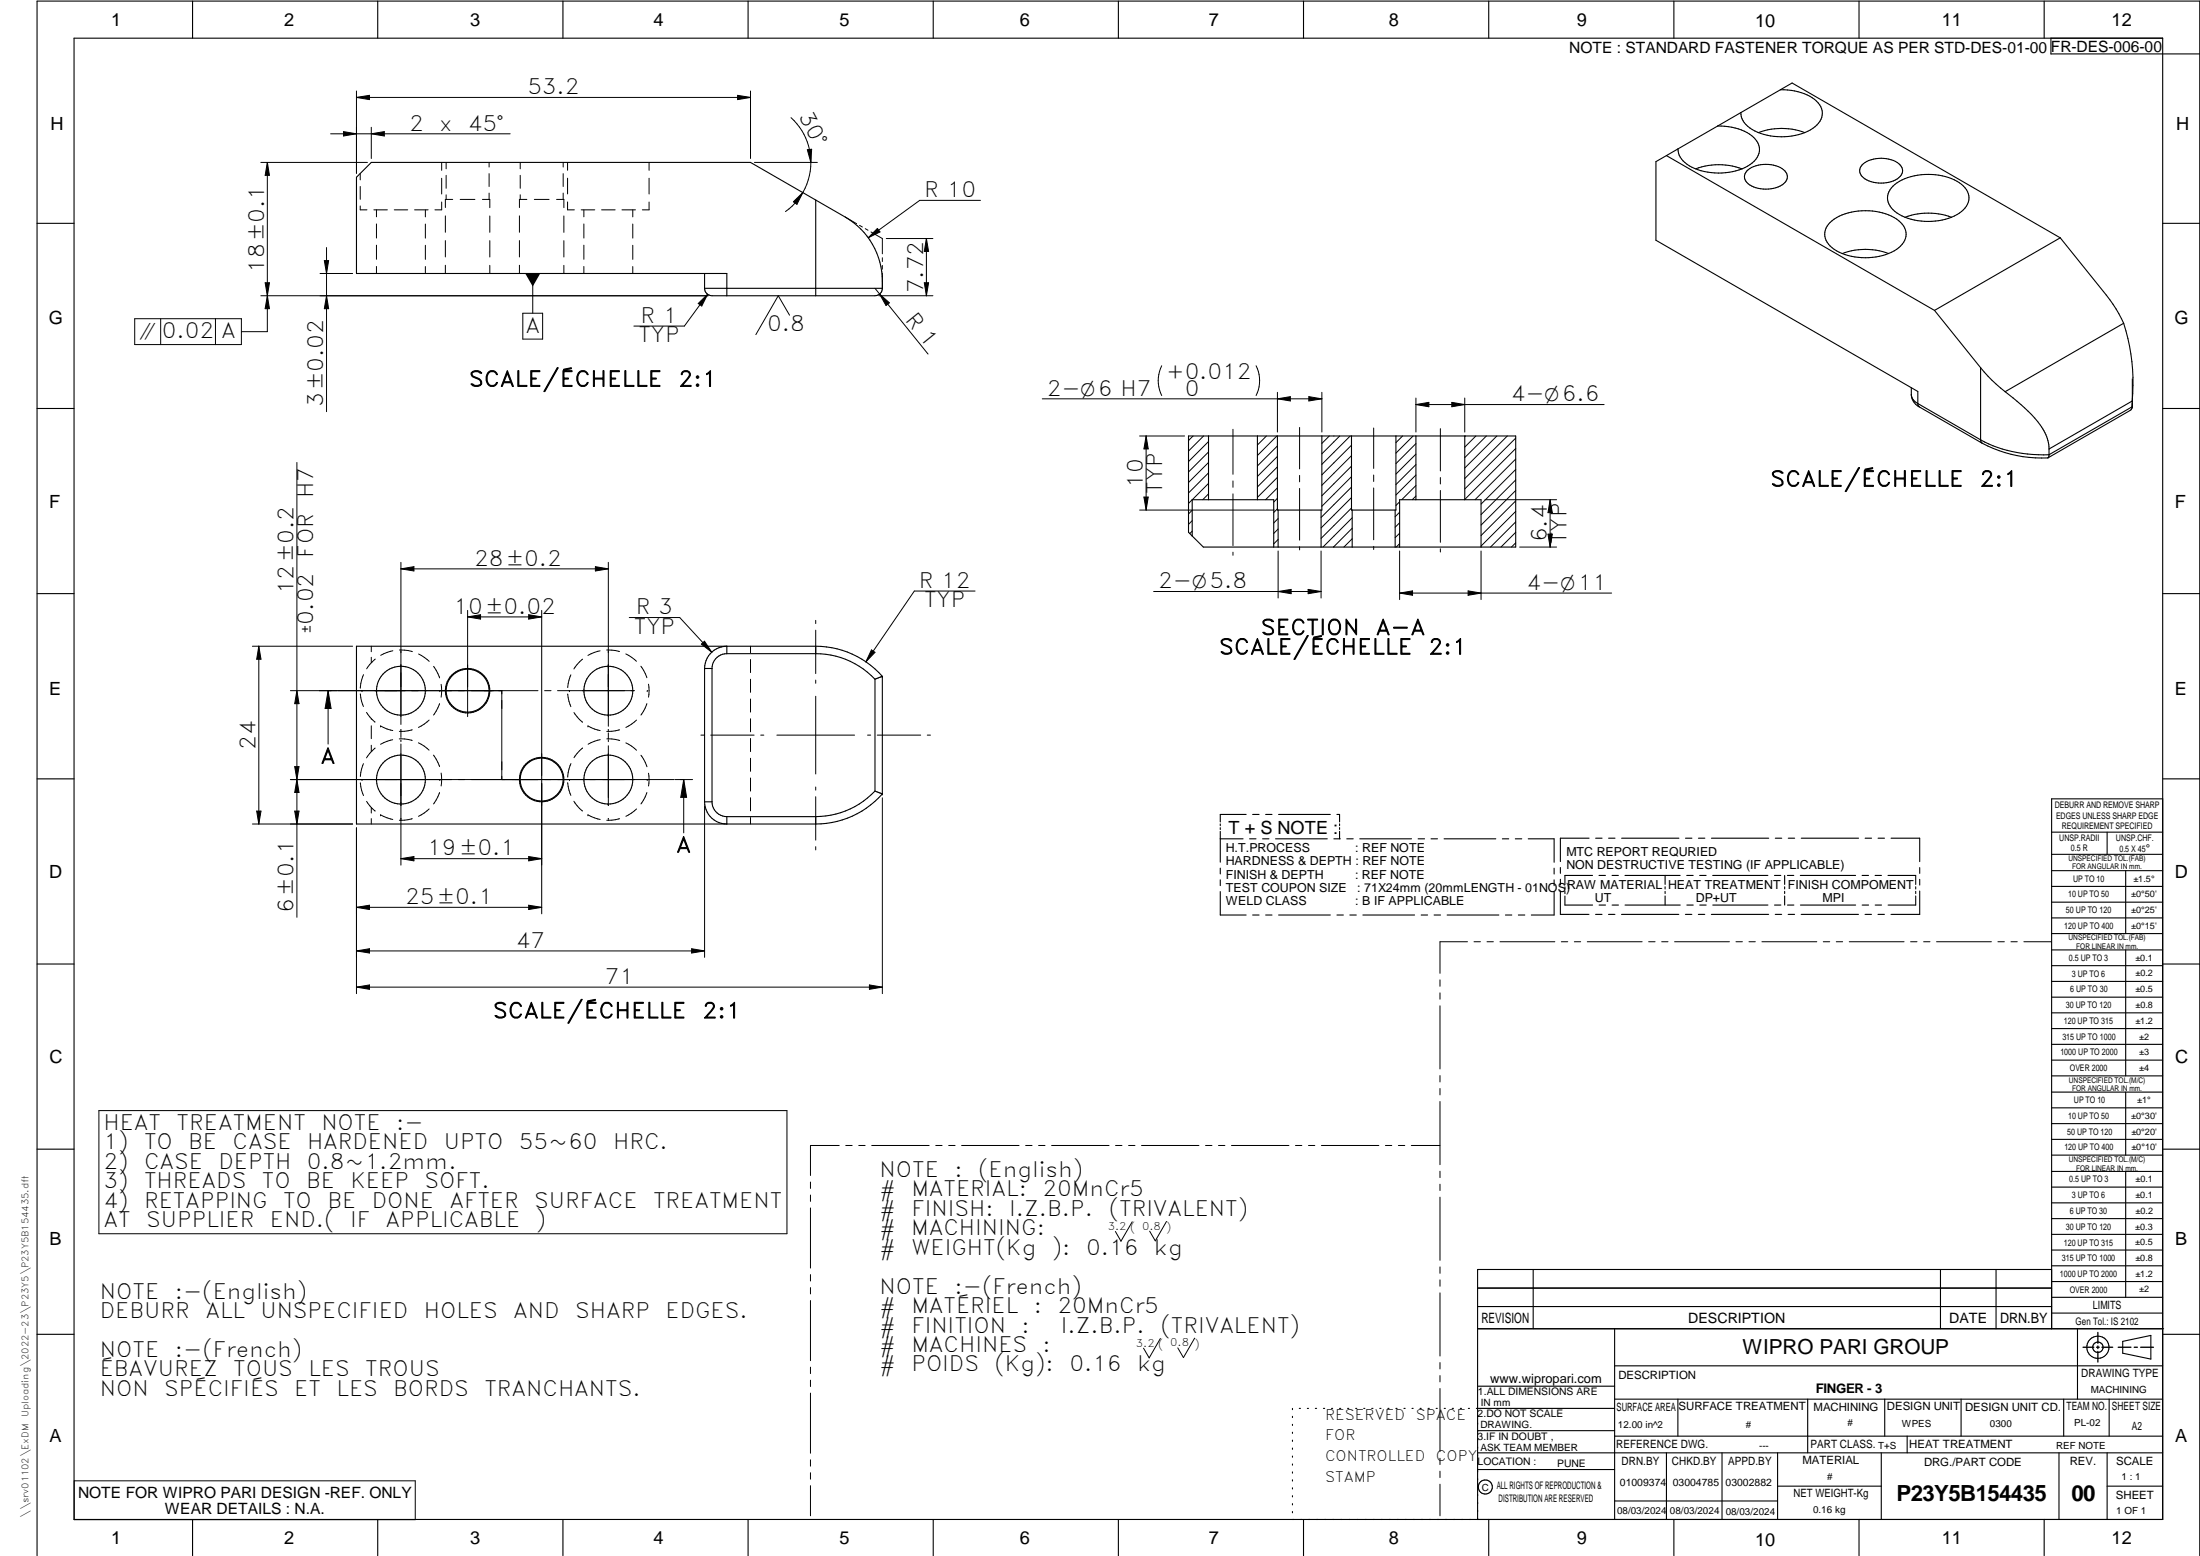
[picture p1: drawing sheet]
<svg xmlns="http://www.w3.org/2000/svg" width="594mm" height="420mm" viewBox="0 0 594 420" stroke-linecap="round" stroke-linejoin="round" font-family="sans-serif">
<g fill="none" stroke="#000" stroke-width=".3">
<path d="M20 10.3h564v400h-564zM52 .3v10M102 .3v10M152 .3v10M202 .3v10M252 .3v10M302 .3v10M352 .3v10M402 .3v10M452 .3v10M502 .3v10M552 .3v10"/>
<path d="M553.8 10.3v4.3h40.3M463.8 34l-10.7 6.2M463.8 34a12.6 12.6 0 0 1 10.6 4.1 4.4 4.4 0 0 1-1.8 6.4l-2.2 1.1M480.8 24.2l-17 9.8M480.8 24.2l3.1-1.8 72.4 41.8M480.8 24.2a13.7 13.7 0 0 1 10.2 3.6 4.2 4.2 0 0 1-.9 6.4 16.2 16.2 0 0 1-18.2-.1l-.9-1-.6-1-.3-1.7M487.4 35.8a17.7 17.7 0 0 0-12.6 0M220.3 54v25.9M450 42l-2.8 1.6v21.3l70.7 40.8v3.3M450 42l72.4 41.8M453.1 40.2a6 6 0 0 0 4.6 5.3 17.8 17.8 0 0 0 12.7 .1M453.1 40.2l-3.1 1.8"/>
<path d="M470.4 45.6a18 18 0 0 0-12.5 0M471.7 46.2a8.3 8.3 0 0 1 10.3 0 2.36 2.36 0 0 1-.8 3.8 8.5 8.5 0 0 1-9.5-.7 2.17 2.17 0 0 1 0-3.1zM502.8 44.5a8.2 8.2 0 0 1 10.3 0 2.34 2.34 0 0 1-.8 3.8 8.5 8.5 0 0 1-9.5-.7 2.17 2.17 0 0 1 0-3.1zM514.4 58.7a18 18 0 0 0 12.6 0M527 58.7a18 18 0 0 0-12.6 0M527 58.7a6.5 6.5 0 0 0 4.7-5.3 5.9 5.9 0 0 0-3.9-4.8 16.8 16.8 0 0 0-16.1 1.2 4.3 4.3 0 0 0 0 7.3l2.7 1.6M10 60.3h10M190.3 77.9h48M190.3 77.9a2.02 2.02 0 0 0 2 2h44a2.02 2.02 0 0 0 2-2M190.3 73.9v4M238.3 77.9a20.3 20.3 0 0 0-10-19.3l-25.6-14.7h-102.4l-4 4v26h100v6M494.2 60.1a15.7 15.7 0 0 1 14.2-2.6 7.7 7.7 0 0 1 6.3 5.2 6 6 0 0 1-4.7 5.7 16.7 16.7 0 0 1-15.3-1.5 4.3 4.3 0 0 1-.5-6.8z"/>
<path d="M510 68.5a17.7 17.7 0 0 0-12.5 0M556.3 64.2l-33.9 19.6M556.3 64.2l13.4 16.7 1.7 2.5 2.1 3.9M584 60.3h10M522.4 83.8l12.4 15.5M534.8 99.3l3.1 3.4 3.6 3.1M534.8 99.3v19.5M573.5 87.3a52.4 52.4 0 0 1 2.3 21l-22.5 12.9M573.5 87.3l-32 18.5M10 110.3h10M320.9 117.7h88.4v30h-84.4l-4-4zM326.3 117.7v17.2"/>
<path d="M339.5 117.7v17.2M344.9 117.7v20h12v-20M364.9 117.7v20h12.1v-20M382.3 117.7v17.2M395.5 117.7v17.2M516.1 106.5l.3 1.2 1.5 1.3M516.1 104.7v1.8M516.1 106.5l.2 1.2 .6 1 1.4 1.2M517.9 109l16.9 9.8M517.9 109l.4 .9M518.3 109.9l17 9.8M534.8 118.8a35.6 35.6 0 0 0 18.5 4"/>
<path d="M534.8 118.8l.1 .5 .4 .4M535.3 119.7a34 34 0 0 0 17.7 3.9M541.5 105.8a41.7 41.7 0 0 1 10.1 10 10.3 10.3 0 0 1 1.7 5.4M575.7 110l-.5 .8-22.1 12.8M575.8 109.8l-22.5 13M575.8 109.8v-.8l-.1 1M575.8 109.8l-.1 .2M575.8 102.3v7.5M584 110.3h10M345.1 137.7v10M356.7 137.7v10M365.1 137.7v10"/>
<path d="M376.7 137.7v10M553.3 122.8l-.3 .8M553.3 121.2v1.6M321.9 144.7v-9.8h22.1v12.8M377.9 147.7v-12.8h22v12.8M10 160.3h10M196.3 176.5v-2a6 6 0 0 0-6 6M196.3 176.5a4 4 0 0 0-4 4M196.3 176.5h24M220.3 174.5h-124v48h124M220.3 174.5v2M220.3 174.5a24.1 24.1 0 0 1 18 8.1v31.8"/>
<path d="M220.3 176.5a21.9 21.9 0 0 1 16 6.9M584 160.3h10M190.3 180.5v36M190.3 180.5h2M192.3 180.5v36M236.3 183.4h.1M236.3 183.4v30.2M238.2 182.6h.1M238.2 182.6l-1.9 .8M10 210.3h10M190.3 216.5a6 6 0 0 0 6 6v-2M190.3 216.5h2"/>
<path d="M192.3 216.5a4 4 0 0 0 4 4M236.3 213.6h.1M236.3 213.6l1.9 .8M236.3 213.6a22.2 22.2 0 0 1-16 6.9M238.2 214.4h.1M238.3 214.4a23.9 23.9 0 0 1-18 8.1M336.5 219.9h-7v2.1M338.3 219.9h1.7M341.8 219.9h1.7M345.3 219.9h13.9M361 219.9h.7v2M584 215.7h-30v143.1"/>
<path d="M584 210.3h10M196.3 220.5h24M220.3 220.5v2M329.5 234.4v1.6M329.5 237.6v1.5M329.5 226.5h6.2M329.5 222.5v.5M329.5 223.5v.5M329.5 224.5v8.3M337.4 226.5h1.8M340.9 226.5h1.8M344.4 226.5h14"/>
<path d="M360.2 226.5h1.7M361.7 222.5v.4M361.7 223.5v.5M361.7 224.5v2M363.7 226.5h1.7M367.2 226.5h14M382.9 226.5h1.8M386.4 226.5h1.8M389.9 226.5h14M405.7 226.5h1.7M409.2 226.5h1.7M412.7 226.5h7v6.3"/>
<path d="M419.7 234.4v1.6M419.7 237.6v1.6M421.4 234.3v1.5M421.4 237.4v1.6M422.6 239.5v.6M429.1 226.3h-7.7v6.3M430 236.4h-7.4v2.4M430.9 226.3h1.7M431.8 236.4h1.7M434.4 226.3h1.7M435.3 236.4h1.7M437.9 226.3h15.5"/>
<path d="M438.8 236.4h14.9M449.6 236.4v2.4M449.6 239.5v.6M455.1 226.3h1.8M455.5 236.4h1.7M458.6 226.3h1.8M459 236.4h1.7M462.1 226.3h15.5M462.5 236.4h14.9M479.2 236.4h1.7M479.4 226.3h1.7M481.9 236.4v2.4"/>
<path d="M481.9 239.5v.6M482.7 236.4h1.7M482.9 226.3h1.7M486.1 236.4h15M486.4 226.3h15.5M502.8 236.4h1.8M503.7 226.3h1.7M506.3 236.4h1.8M507.1 226.3h1.8M509.8 236.4h7.5v2.4M510.7 226.3h7.7v6.4M517.3 239.5v.6"/>
<path d="M518.4 234.3v1.5M518.4 237.4v1.6M554 230.7h30M554 224.7h30M554 235.1h30M554 239.4h30M569 224.7v6M574 235.1v17M329.5 240.7v6.4h7M338.3 247.1h1.7M341.8 247.1h1.7M345.3 247.1h13.9"/>
<path d="M361 247.1h1.7M364.5 247.1h1.7M368 247.1h14M383.8 247.1h1.7M387.3 247.1h1.7M390.8 247.1h13.9M406.5 247.1h1.7M410 247.1h1.7M419.7 240.8v6.3h-6.2M421.4 240.6v6.3h7.7M422.6 242v2.4h7.5M422.6 240.7v.6"/>
<path d="M430.9 246.9h1.7M431.8 244.4h1.8M434.4 246.9h1.7M435.3 244.4h1.7M437.9 246.9h15.4M438.8 244.4h14.9M449.6 240.7v.6M449.6 241.9v2.5M455.1 246.9h1.8M455.5 244.4h1.7M458.6 246.9h1.7M459 244.4h1.7"/>
<path d="M462.1 246.9h15.5M462.5 244.4h14.9M479.2 244.4h1.7M479.4 246.9h1.7M481.9 240.7v.6M481.9 241.9v2.5M482.7 244.4h1.7M482.9 246.9h1.7M486.2 244.4h14.9M486.4 246.9h15.5M502.8 244.4h1.8M503.6 246.9h1.8"/>
<path d="M506.4 244.4h1.7M507.1 246.9h1.8M517.3 240.7v.6M517.3 241.9v2.5h-7.4M518.4 240.6v6.3h-7.8M554 243.6h30M554 247.9h30M554 252.1h30M554 256.5h30M574 256.5v34M10 260.3h10M554 260.8h30"/>
<path d="M554 265h30M554 269.3h30M554 273.5h30M554 277.7h30M584 260.3h10M554 282h30M554 286.3h30M554 290.5h30M554 294.9h30M554 299.1h30M574 294.9v17M10 310.3h10"/>
<path d="M554 303.4h30M554 307.7h30M554 311.9h30M554 316.3h30M574 316.3v34M584 310.3h10M554 320.5h30M554 324.8h30M554 329.1h30M554 333.3h30M554 337.5h30M399 358.8h185.3"/>
<path d="M399 352.8h155M399 347.8h155M414 342.8v16M436 358.8v51.5M524 342.8v16M539 342.8v16M554 342.8h-155v67.5M554 341.8h30M554 346.1h30M554 350.3h30M554 354.6h30M561 358.8v19"/>
<path d="M10 360.3h10M399 374.3h37M436 368.8h148M436 377.8h148M453.1 377.8v10M488.1 377.8v14.5M508.9 377.8v10M529.6 377.8v10M557.3 377.8v10M569.5 377.8v10M573.2 362.2l7.6-1.6v6.4l-7.6-1.6zM584 360.3h10"/>
<path d="M349 380.3v.3M349 382.4v.4M349 384.6v.3M349 386.7v.4M349 388.9v.3M349 391v.4M349 393.2v.3M349 395.3v.3M349 397.4v.4M349 399.6v.3M350.9 380.3h.3M353 380.3h.3"/>
<path d="M355.2 380.3h.3M357.4 380.3h.3M359.6 380.3h.3M361.7 380.3h.3M363.9 380.3h.3M366.1 380.3h.3M368.3 380.3h.3M370.4 380.3h.3M372.6 380.3h.3M374.8 380.3h.3M376.9 380.3h.4M379.1 380.3h.3"/>
<path d="M381.3 380.3h.3M383.4 380.3h.4M385.6 380.3h.4M387.8 380.3h.3M390 380.3h.3M392.1 380.3h.4M394.3 380.3h.4M396.5 380.3h.3M399 396.8h37M399 392.3h185M399 386.3h37M436 387.8h148"/>
<path d="M436 380.3h-37.3M450 392.3v18M465 392.3v18M480 392.3v18M508 392.3v18M515 387.8v4.5M556 392.3v18M569 392.3v18M52 410.3v9.8M102 410.3v9.8M152 410.3v9.8M202 410.3v9.8"/>
<path d="M252 410.3v9.8M302 410.3v9.8M349 401.7v.4M349 403.9v.3M349 406v.4M349 408.2v.3M352 410.3v9.8M402 410.3v9.8M436 405.3h44M452 410.3v9.8M480 401.3h28M502 410.3v9.8"/>
<path d="M552 410.3v9.8M569 401.3h15M10 420.1v-419.8h584v419.8"/>
<circle cx="108.3" cy="186.5" r="6.6"/>
<circle cx="126.3" cy="186.5" r="6"/>
<circle cx="126.3" cy="186.5" r="5.8"/>
<circle cx="164.3" cy="186.5" r="6.6"/>
<circle cx="108.3" cy="210.5" r="6.6"/>
<circle cx="146.3" cy="210.5" r="6"/>
<circle cx="146.3" cy="210.5" r="5.8"/>
<circle cx="164.3" cy="210.5" r="6.6"/>
<circle cx="566.5" cy="363.8" r="1.4"/>
<circle cx="566.5" cy="363.8" r="3"/>
<circle cx="401.1" cy="401.5" r="1.91"/>
</g>
<g fill="none" stroke="#000" stroke-width=".27">
<path d="M89.3 36.1h48.5M92.8 35.5l3.5 .6-3.5 .6zM96.3 24.6v22.2M96.3 26.3h106.4M96.3 26.3l3.5-.6v1.2zM100.3 34.4v8.4M100.3 36.1l3.5-.6v1.2zM199.2 25.7l3.5 .6-3.5 .6zM202.7 24.6v18.2M213.6 31.8a16.3 16.3 0 0 1 5.4 12.1M70.4 43.9h28.8M72.2 43.9v45.7h-7"/>
<path d="M72.2 43.9l.6 3.4h-1.2zM97.3 55.6v1.1h1.8M97.3 46.9v1.7M97.3 50.4v3.4M101 56.7h3.6M101.7 56.7v1.8M106.5 56.7h3.6M111.9 56.7h3.7M114.9 56.7v1.9M119.3 54.5v2.2h-1.9M119.3 43.9v2.1M119.3 48.1v4.3"/>
<path d="M120.3 58.3v4.4M120.5 43.9v1.7M120.5 47.3v3.5M120.5 52.6v1.2M122.3 53.8h-2v2.2M124.3 53.8h3.9M130.3 53.8h2v2.3M132.1 43.9v1.2M132.1 46.9v3.5M132.1 52.1v1.7M132.3 58.3v4.4M140.3 58.3v4.4"/>
<path d="M140.5 43.9v1.7M140.5 47.3v3.5M140.5 52.6v1.2M142.3 53.8h-2v2.2M144.3 53.8h4M150.3 53.8h2v2.3M152.1 43.9v1.2M152.1 46.9v3.5M152.1 52.1v1.7M152.3 58.3v4.4M153.3 54.5v2.2h1.8M153.3 43.9v2.1"/>
<path d="M153.3 48.1v4.3M156.9 56.7h3.7M157.7 56.7v1.8M162.4 56.7h3.7M168 56.7h3.6M170.9 56.7v1.9M175.3 54.5v2.2h-1.8M175.3 43.9v2.1M175.3 48.1v4.3M203.7 43.9h17M214.2 54.5l2.6-2.5-1.6 3.2zM218 40.4l1.2-.1-.2 3.6z"/>
<path d="M219 43.9a16.2 16.2 0 0 1-6.9 13.2M228.3 58.6l3 1.8M264.8 54.1h-16.4l-13.9 10.1M70.4 79.9h120.8M71.6 76.3h1.2l-.6 3.6zM72.2 79.9l.6 3.5h-1.2zM86.4 73.9h8.8M87.6 70.4h1.1l-.5 3.5zM88.2 66.8v44.4M88.2 79.9l.5 3.5h-1.1zM101.7 60.5v3.8M101.7 66.2v3.8"/>
<path d="M101.7 71.9v2M114.9 60.5v3.8M114.9 66.2v3.8M114.9 72v1.9M120.3 65v4.4M120.3 71.6v2.3M132.3 65v4.4M132.3 71.6v2.3M140.3 65v4.4M140.3 71.6v2.3M143.9 73.9v10.7M152.3 65v4.4"/>
<path d="M152.3 71.6v2.3M157.7 60.5v3.8M157.7 66.2v3.8M157.7 71.9v2M170.9 60.5v3.8M170.9 66.2v3.8M170.9 72v1.9M191.1 79.5l-6.3 8.6h-13.6M232.1 60.9l.8 .4M233.7 61.7l.7 .5M235.2 62.6l3.1 1.8v4.1M236.3 77.9l14.3 17.7"/>
<path d="M236.9 61.7l.7 .9-3.1 1.6zM237.3 79.9h14.6M237.5 79.4l2.7 2.4-.9 .7zM238.3 69.6v1M238.3 71.7v1M238.3 73.7v4.2M239.3 64.4h12.6M249.6 76.3h1.2l-.6 3.6zM250.2 64.4v15.5M250.2 64.4l.6 3.5h-1.2zM36.4 86.1h28.8v6.9h-28.8zM43.4 86.1v6.9"/>
<path d="M58.2 86.1v6.9M141.2 84.6h5.3v7h-5.3zM188.5 82l2.6-2.5-1.6 3.1zM213.2 85.1l-3-5.2-6.1 10.5M313.7 98.8a9 9 0 0 0 0 8M339.2 98.8a9 9 0 0 1 0 8M281.4 107.7h75.5M307.7 117.7h12.2M309.5 117.7l.6 3.5h-1.2zM309.5 117.7v20M322.2 117.7l-1.3 1.3M325 117.7l-4.1 4.1"/>
<path d="M326.3 119.2l-5.4 5.4M332.9 115.9v12.2M342 117.7l-2.5 2.5M344.8 117.7l-5.3 5.3M344.9 105.9v10.8M344.9 107.7l3.5-.6v1.2zM350.9 115.4v11.2M353.4 107.1l3.5 .6-3.5 .6zM356.9 105.9v10.8M359 117.7l-2.1 2M361.8 117.7l-4.9 4.9M364.6 117.7l-7.7 7.7"/>
<path d="M370.9 115.6v10.9M378.7 117.7l-1.7 1.8M381.6 117.7l-4.6 4.7M382.3 107.5v9.2M382.3 109.2l3.5-.6v1.2zM382.3 109.2h50.9M382.3 119.8l-5.3 5.4M389 115.7v11.5M392 108.6l3.5 .6-3.5 .6zM395.5 107.5v9.2M395.7 117.7l-.2 .2M398.5 117.7l-3 3"/>
<path d="M401.4 117.7l-5.9 5.9M404.2 117.7l-8.7 8.7M407 117.7l-11.5 11.5M409.3 118.3l-13.8 13.7M80.2 124.9v122.8M307.7 137.7h36.4M308.9 134.2h1.2l-.6 3.5zM321.9 137.8l-1 1M326.3 133.4l-1.5 1.5M326.3 122l-5.4 5.4M326.3 124.9l-5.4 5.4M326.3 127.7l-5.4 5.4"/>
<path d="M326.3 130.5l-5.4 5.4M332.9 129.9v1.7M332.9 133.4v13.9M344.9 120.4l-5.4 5.4M344.9 123.3l-5.4 5.4M344.9 126.1l-5.4 5.4M344.9 128.9l-5.4 5.4M344.9 134.6l-.9 1M344.9 137.4l-.9 1M344.9 131.7l-3.1 3.2M350.9 128.4v1.7M350.9 131.9v14"/>
<path d="M364.9 123l-8 8M364.9 120.2l-8 8M364.9 125.9l-8 8M364.9 128.7l-8 8M364.9 131.5l-8.2 8.2M364.9 134.4l-8.2 8.2M364.9 137.2l-8.2 8.2M365.1 139.8l-7.9 7.9M370.9 128.3v1.7M370.9 131.8v14M377.9 138.3l-1.2 1.2M377.9 135.5l-.9 1"/>
<path d="M382.3 131.1l-3.8 3.8M382.3 122.6l-5.3 5.4M382.3 125.5l-5.3 5.4M382.3 128.3l-5.3 5.4M382.3 133.9l-.9 1M389 128.9v1.8M389 132.4v14M401 134.9h19.3M409.3 126.8l-9.4 9.3M409.3 129.6l-9.4 9.4M409.3 132.4l-9.4 9.4M409.3 135.3l-9.4 9.3"/>
<path d="M409.3 138.1l-9.4 9.3M409.3 124l-11 10.9M409.3 121.1l-13.8 13.8M418.6 134.9v12.8M418.6 134.9l.6 3.5h-1.2zM108.3 151.8v43.8M108.3 153.6l3.5-.6v1.2zM108.3 153.6h56M160.8 153l3.5 .6-3.5 .6zM164.3 151.8v44.3M263.3 159.6h-16.4l-13.1 19.1M311.5 159.7h45.2"/>
<path d="M321.9 140.6l-1 1M321.9 143.4l-.6 .7M332.9 149.1v.8M345.1 148.8v12.7M345.1 159.7l3.6-.5v1.1zM345.1 140l-1.1 1.2M345.1 142.9l-1.1 1.1M345.1 145.7l-1.1 1.2M350.9 147.6v.9M353.2 159.2l3.5 .5-3.5 .6zM356.7 148.8v12.7M365.1 142.6l-5 5.1"/>
<path d="M365.1 145.5l-2.2 2.2M370.9 147.5v.9M377.9 148.8v13.1M377.9 141.2l-1.2 1.2M377.9 144l-1.2 1.2M377.9 146.8l-.9 .9M389 148.2v.9M396.4 159.6l3.5 .5-3.5 .6zM399.9 148.8v13.1M409.3 143.7l-4 4M409.3 146.6l-1.1 1.1M409.3 140.9l-6.8 6.8"/>
<path d="M410.4 147.7h9.9M418 144.2h1.2l-.6 3.5zM68.1 174.5h27.1M69.9 174.5v48M69.9 174.5l.6 3.5h-1.2zM100.3 174.5v1.5M100.3 177.5v1.5M101.3 178l-1.5 1.4-.8 1.2M106.1 175.7l-3.3 1.3M107.9 175.5l2.3 .2 1.2 .3M108.3 176h.1M113 176.6l2.9 2"/>
<path d="M117.1 179.9l1.6 3.1M126.3 164.8v28.7M126.3 166.6h20M126.3 166.6l3.5-.6v1.2zM142.8 166l3.5 .6-3.5 .6zM146.3 164.8v82M157.3 178l-1.5 1.4-.8 1.2M162 175.7l-1.5 .5-1.7 .8M163.8 175.5l2.4 .2 1.1 .2M164.3 176h.1M169 176.6l1.6 .9 1.3 1.1M169.9 166.8h13.7l8.6 9.3"/>
<path d="M173.1 179.9l.7 1.1 .9 2M189.4 173.9l.8-.8 2 3zM202.7 174.5v1.8M202.7 178.1v3.5M220.3 167.5v.9M220.3 170.2v11.7M235.3 175.5l1 .6-2.5 2.6zM377.9 160.1h57.3M377.9 160.1l3.5-.5v1.1zM78.4 186.5h66.9M80.2 186.5l.5 3.5h-1.1zM88.6 186.5l.8 4.8h-1.6z"/>
<path d="M88.6 186.5v14.4M97.3 187.4l.3 2 .5 1.4M97.3 185.6h.1M97.8 186.5h.1M98.2 182.2l-.6 1.5-.3 1.8M99 192.4l.8 1.2 1.5 1.4M100.3 194.1v.1M100.3 196v3.5M102.8 196l1.7 .9 1.6 .4M102.8 196h.1M106 199.7l-1.5 .5-1.7 .8M107.8 199.5h1.4l2.1 .4"/>
<path d="M108.3 197h.1M108.3 197.1h.1M108.3 197.4v1.7M108.3 199.9h.1M111.3 197.1l-2.1 .4h-1.4M115.9 194.4l-1.3 1.1-1.6 .9M118.7 190l-1.6 3.1M118.8 186.5h.1M119.1 184.8l.2 1.7-.2 1.8M135.5 186.5v24M147.1 186.5h1.7M150.6 186.5h20.7"/>
<path d="M153.3 187.4l.3 2 .6 1.4M153.8 186.5h.1M154.2 182.2l-.6 1.5-.3 1.9M155 192.4l2.3 2.6M158.8 196l1.7 .9 1.6 .4M158.8 196h.1M162.1 199.7l-1.6 .5-1.7 .8M163.9 199.5h1.3l2.1 .5M164.3 197h.1M164.3 197.1h.1M164.3 197.9v1.7M164.3 199.9h.1"/>
<path d="M167.3 197.1l-2.1 .4h-1.4M171.9 194.4l-1.3 1.1-1.6 .9M174.7 190l-.5 1.2-1.1 1.9M174.8 186.5h.1M175.1 184.7l.2 1.8-.2 1.8M189.3 198.5h.8M191.9 198.5h11.7M202.7 183.4v3.5M202.7 188.7v3.6M202.7 194.1v3.5M202.7 199.4v3.5M205.4 198.5h.9"/>
<path d="M209.8 198.5h21M220.3 183.6v.9M220.3 188v21M234.3 198.5h.8M236.9 198.5h11.7M250.4 198.5h.9M69.3 219h1.2l-.6 3.5zM78.4 210.5h103.6M79.6 219h1.1l-.5 3.5zM79.6 207h1.1l-.5 3.5zM80.2 210.5l.5 3.5h-1.1zM97.3 211.4l.3 2 .6 1.4"/>
<path d="M97.8 210.5h.1M98.1 206.2l-.5 1.5-.3 1.9M99 216.4l.8 1.2 1.5 1.4M100.3 201.2v1.7M100.3 218.1v1.4M101.3 202l-1.5 1.4-.8 1.2M108.3 200h.1M108.3 200.9v32.7M113 200.6l1.6 .9 1.3 1.1M115.9 218.4l-1.3 1.1-1.6 .9M117 203.9l.8 1.1 .9 2M118.7 214l-1.6 3.1"/>
<path d="M118.8 210.5h.1M119.1 208.7l.2 1.8-.2 1.7M153.3 209.6h.1M153.3 211.4l.3 2 .6 1.4M153.8 210.5h.1M154.2 206.2l-.6 1.5-.3 1.9M155 216.4l.8 1.2 1.5 1.4M157.3 202l-1.5 1.4-.8 1.2M164.3 200h.1M164.3 201.4v16.1M169 200.6l1.6 .9 1.3 1.1M171.9 218.4l-1.3 1.1-1.6 .9"/>
<path d="M173.1 203.9l1.1 1.9 .5 1.3M174.7 214l-.5 1.2-1.1 1.9M174.8 210.5h.1M175.1 208.8l.2 1.7-.2 1.7M184.6 210.5l.8 4.8h-1.6zM184.6 210.5v14.4M187 210.5h-4.8M190.3 217.6v40.9M202.7 204.7v3.6M202.7 210.1v3.5M202.7 215.4v3.5M220.3 212.5v.9"/>
<path d="M220.3 215.1v11.8M238.3 215.4v52.9M68.1 222.5h27.1M96.3 223.6v44.7M100.3 221v1.5M102.8 220l3.3 1.3M102.8 220h.1M108.3 221h.1M108.3 231.9h38M108.3 231.9l3.5-.6v1.2zM111.3 221.1l-2.1 .4h-1.4M142.8 231.3l3.5 .6-3.5 .6z"/>
<path d="M158.8 220l1.7 .8 1.6 .5M158.8 220h.1M164.3 221h.1M164.3 221.1h.1M167.3 221.1l-2.1 .4h-1.4M202.7 220.7v1.8M220.3 228.6v.9M96.3 245h50M96.3 256.8h94M96.3 245l3.5-.6v1.2zM96.3 256.8l3.5-.6v1.1zM142.8 244.4l3.5 .6-3.5 .6z"/>
<path d="M186.8 256.2l3.5 .6-3.5 .5zM396.3 254.3h-7.5v8.5M398 254.3h1.8M401.5 254.3h1.8M405 254.3h14.9M421.6 254.3h1.7M425.1 254.3h1.7M428.6 254.3h14.8M445.2 254.3h1.7M448.7 254.3h1.7M452.2 254.3h14.8M468.8 254.3h1.7"/>
<path d="M472.3 254.3h1.7M475.8 254.3h14.8M492.4 254.3h1.7M495.9 254.3h1.7M499.4 254.3h14.8M515.9 254.3h1.8M519.4 254.3h1.8M522.9 254.3h14.9M539.5 254.3h1.7M543 254.3h1.7M546.5 254.3h7.4M96.3 266.6h142"/>
<path d="M96.3 266.6l3.5-.6v1.1zM234.8 266l3.5 .6-3.5 .5zM388.8 264.6v1.7M388.8 268.1v1.7M388.8 271.6v17M26.7 299.9h185.8v33.2h-185.8zM388.8 290.4v1.8M388.8 293.9v1.8M388.8 297.4v17.1M218.9 319.2v1.7M226.6 309.3h-7.7v8.1M228.4 309.3h1.7"/>
<path d="M231.9 309.3h1.7M235.4 309.3h15.5M252.7 309.3h1.7M256.2 309.3h1.7M259.7 309.3h15.5M277 309.3h1.7M280.5 309.3h1.7M284 309.3h15.5M301.2 309.3h1.8M304.8 309.3h1.7M308.2 309.3h15.6M325.5 309.3h1.8"/>
<path d="M329 309.3h1.8M332.5 309.3h15.6M349.8 309.3h1.8M353.3 309.3h1.7M356.8 309.3h15.5M374.1 309.3h1.7M377.6 309.3h1.7M381.1 309.3h7.7M388.8 316.3v1.7M388.8 319.8v1.7M218.9 322.7v1.7M218.9 326.2v16.2"/>
<path d="M305.7 329.9l-3 5.3-1.5-2.7M315 329.8l-3 5.3-1.6-2.7M388.8 323.3v17M218.9 344.2v1.7M218.9 347.7v1.7M218.9 351.2v16.2M388.8 342.1v1.7M388.8 345.6v1.7M388.8 349.1v17.1M218.9 369.2v1.7M218.9 372.7v1.7M218.9 376.2v16.2"/>
<path d="M313.3 361.4l-3 5.3-1.5-2.7M322.6 361.3l-3 5.3-1.6-2.6M388.8 367.9v1.8M388.8 371.4v1.7M388.8 374.9v17.1M20 399.9h92.1v10.5h-92.1zM218.9 394.2v1.7M218.9 397.7v1.7M388.8 393.8v1.7M388.8 397.3v1.7M218.9 401.2v8.1M388.8 400.8v8.5"/>
</g>
<path d="M566.5 359.8v2.9M562.5 363.8h2.9M566.1 363.8h.8M566.5 363.5v.7M566.5 364.9v2.9M567.6 363.8h2.9M572 363.8h3.4M576.3 363.8h.9M578.1 363.8h3.4" fill="none" stroke="#000" stroke-width=".36"/>
<g fill="#000">
<path d="M92.8 35.5l3.5 .6-3.5 .6zM96.3 26.3l3.5-.6v1.2zM100.3 36.1l3.5-.6v1.2zM199.2 25.7l3.5 .6-3.5 .6zM72.2 43.9l.6 3.4h-1.2zM214.2 54.5l2.6-2.5-1.6 3.2zM218 40.4l1.2-.1-.2 3.6zM71.6 76.3h1.2l-.6 3.6zM87.6 70.4h1.1l-.5 3.5zM141.8 73.9h4.1l-2 3.5zM236.9 61.7l.7 .9-3.1 1.6zM249.6 76.3h1.2l-.6 3.6z"/>
<path d="M250.2 64.4l.6 3.5h-1.2zM72.2 79.9l.6 3.5h-1.2zM88.2 79.9l.5 3.5h-1.1zM188.5 82l2.6-2.5-1.6 3.1zM237.5 79.4l2.7 2.4-.9 .7zM344.9 107.7l3.5-.6v1.2zM353.4 107.1l3.5 .6-3.5 .6zM382.3 109.2l3.5-.6v1.2zM392 108.6l3.5 .6-3.5 .6zM309.5 117.7l.6 3.5h-1.2zM308.9 134.2h1.2l-.6 3.5zM418.6 134.9l.6 3.5h-1.2z"/>
<path d="M108.3 153.6l3.5-.6v1.2zM160.8 153l3.5 .6-3.5 .6zM418 144.2h1.2l-.6 3.5zM69.9 174.5l.6 3.5h-1.2zM126.3 166.6l3.5-.6v1.2zM142.8 166l3.5 .6-3.5 .6zM189.4 173.9l.8-.8 2 3zM235.3 175.5l1 .6-2.5 2.6zM345.1 159.7l3.6-.5v1.1zM353.2 159.2l3.5 .5-3.5 .6zM377.9 160.1l3.5-.5v1.1zM396.4 159.6l3.5 .5-3.5 .6z"/>
<path d="M80.2 186.5l.5 3.5h-1.1zM88.6 186.5l.8 4.8h-1.6zM69.3 219h1.2l-.6 3.5zM80.2 210.5l.5 3.5h-1.1zM79.6 219h1.1l-.5 3.5zM79.6 207h1.1l-.5 3.5zM184.6 210.5l.8 4.8h-1.6zM108.3 231.9l3.5-.6v1.2zM142.8 231.3l3.5 .6-3.5 .6zM96.3 245l3.5-.6v1.2zM96.3 256.8l3.5-.6v1.1zM142.8 244.4l3.5 .6-3.5 .6z"/>
<path d="M186.8 256.2l3.5 .6-3.5 .5zM96.3 266.6l3.5-.6v1.1zM234.8 266l3.5 .6-3.5 .5z"/>
</g>
<g font-size="6">
<text x="512.1" y="405.2">P23Y5B154435</text>
<text x="559.4" y="405.2">00</text>
</g>
<g font-size="5.7">
<text x="142.4" y="25.4">53.2</text>
<text x="110.5" y="35.3">2</text>
<text x="118.6" y="35.3">x</text>
<text x="126.4" y="35.3">45°</text>
<text x="215.5" y="31.4" transform="rotate(62 215.5 31.4)">30°</text>
<text x="249.6" y="53.2">R 10</text>
<text x="71.3" y="73.7" transform="rotate(-90 71.3 73.7)">18±0.1</text>
<text x="249.3" y="79.2" transform="rotate(-90 249.3 79.2)">7.72</text>
<text x="141.9" y="89.8">A</text>
<text x="173" y="87.2">R 1</text>
<text x="207.1" y="89.5">0.8</text>
<text x="244.2" y="86.3" transform="rotate(51 244.2 86.3)">R 1</text>
<text x="43.7" y="91.3">0.02 A</text>
<text x="172.4" y="92.4">TYP</text>
<text x="126.6" y="104.4">SCALE/ÉCHELLE</text>
<text x="183.2" y="104.4">2:1</text>
<text x="282.7" y="106.8">2-O6 H7</text>
<text x="314.9" y="102.3">+0.012</text>
<text x="319.9" y="106.8">0</text>
<text x="87.3" y="109.9" transform="rotate(-90 87.3 109.9)">3±0.02</text>
<text x="407.9" y="108.4">4-O6.6</text>
<text x="308.6" y="131.7" transform="rotate(-90 308.6 131.7)">10</text>
<text x="478" y="131.3">SCALE/ÉCHELLE</text>
<text x="534.6" y="131.3">2:1</text>
<text x="84.5" y="134.5" transform="rotate(-90 84.5 134.5)">H7</text>
<text x="313.9" y="133.3" transform="rotate(-90 313.9 133.3)">TYP</text>
<text x="417.7" y="146.4" transform="rotate(-90 417.7 146.4)">6.4</text>
<text x="423" y="146.9" transform="rotate(-90 423 146.9)">TYP</text>
<text x="84.5" y="150.6" transform="rotate(-90 84.5 150.6)">FOR</text>
<text x="128" y="152.7">28±0.2</text>
<text x="79.3" y="160.4" transform="rotate(-90 79.3 160.4)">12±0.2</text>
<text x="248.1" y="158.7">R 12</text>
<text x="312.8" y="158.9">2-O5.8</text>
<text x="412.2" y="159.3">4-O11</text>
<text x="122.4" y="165.7">10±0.02</text>
<text x="171.7" y="165.9">R 3</text>
<text x="249.5" y="164">TYP</text>
<text x="171.1" y="171.1">TYP</text>
<text x="340.5" y="171.4">SECTION</text>
<text x="371.5" y="171.4">A-A</text>
<text x="329.2" y="176.7">SCALE/ÉCHELLE</text>
<text x="385.7" y="176.7">2:1</text>
<text x="69" y="202.5" transform="rotate(-90 69 202.5)">24</text>
<text x="86.6" y="206.2">A</text>
<text x="115.4" y="231">19±0.1</text>
<text x="182.6" y="230.1">A</text>
<text x="109.4" y="244.1">25±0.1</text>
<text x="79.3" y="246.5" transform="rotate(-90 79.3 246.5)">6±0.1</text>
<text x="139.3" y="255.9">47</text>
<text x="163.3" y="265.7">71</text>
<text x="133.1" y="274.9">SCALE/ÉCHELLE</text>
<text x="189.7" y="274.9">2:1</text>
<text x="27.9" y="305.1">HEAT</text>
<text x="47.7" y="305.1">TREATMENT</text>
<text x="86.8" y="305.1">NOTE</text>
<text x="106.9" y="305.1">:-</text>
<text x="27.9" y="310.4">1)</text>
<text x="38.9" y="310.4">TO</text>
<text x="50.8" y="310.4">BE</text>
<text x="62.8" y="310.4">CASE</text>
<text x="82.9" y="310.4">HARDENED</text>
<text x="119.8" y="310.4">UPTO</text>
<text x="140.1" y="310.4">55~60</text>
<text x="165.6" y="310.4">HRC.</text>
<text x="27.9" y="315.6">2)</text>
<text x="38.9" y="315.6">CASE</text>
<text x="59" y="315.6">DEPTH</text>
<text x="82.9" y="315.6">0.8~1.2mm.</text>
<text x="237.5" y="317.8">NOTE</text>
<text x="257.7" y="317.8">:</text>
<text x="264.2" y="317.8">(English)</text>
<text x="27.9" y="320.9">3)</text>
<text x="38.9" y="320.9">THREADS</text>
<text x="70.7" y="320.9">TO</text>
<text x="82.7" y="320.9">BE</text>
<text x="94.6" y="320.9">KEEP</text>
<text x="114.6" y="320.9">SOFT.</text>
<text x="237.5" y="323.1">#</text>
<text x="246.1" y="323.1">MATERIAL:</text>
<text x="281.5" y="323.1">20MnCr5</text>
<text x="27.9" y="326.1">4)</text>
<text x="38.9" y="326.1">RETAPPING</text>
<text x="76.5" y="326.1">TO</text>
<text x="88.4" y="326.1">BE</text>
<text x="100.4" y="326.1">DONE</text>
<text x="121.4" y="326.1">AFTER</text>
<text x="144.3" y="326.1">SURFACE</text>
<text x="176.4" y="326.1">TREATMENT</text>
<text x="237.5" y="328.3">#</text>
<text x="246.1" y="328.3">FINISH:</text>
<text x="272.5" y="328.3">I.Z.B.P.</text>
<text x="299.4" y="328.3">(TRIVALENT)</text>
<text x="27.9" y="331.4">AT</text>
<text x="39.4" y="331.4">SUPPLIER</text>
<text x="72.9" y="331.4">END.(</text>
<text x="94.6" y="331.4">IF</text>
<text x="104.1" y="331.4">APPLICABLE</text>
<text x="144.7" y="331.4">)</text>
<text x="237.5" y="333.6">#</text>
<text x="246.1" y="333.6">MACHINING:</text>
<text x="237.5" y="338.8">#</text>
<text x="246.1" y="338.8">WEIGHT(Kg</text>
<text x="284" y="338.8">):</text>
<text x="293.3" y="338.8">0.16</text>
<text x="311.6" y="338.8">kg</text>
<text x="27" y="350.7">NOTE</text>
<text x="47.2" y="350.7">:-(English)</text>
<text x="237.5" y="349.3">NOTE</text>
<text x="257.7" y="349.3">:-(French)</text>
<text x="27" y="355.9">DEBURR</text>
<text x="55.4" y="355.9">ALL</text>
<text x="70.3" y="355.9">UNSPECIFIED</text>
<text x="114.5" y="355.9">HOLES</text>
<text x="138.6" y="355.9">AND</text>
<text x="155.3" y="355.9">SHARP</text>
<text x="179.7" y="355.9">EDGES.</text>
<text x="237.5" y="354.6">#</text>
<text x="237.5" y="359.8">#</text>
<text x="246.1" y="354.6">MATÉRIEL</text>
<text x="246.1" y="359.8">FINITION</text>
<text x="275.9" y="359.8">:</text>
<text x="279.2" y="354.6">:</text>
<text x="285.6" y="354.6">20MnCr5</text>
<text x="286.5" y="359.8">I.Z.B.P.</text>
<text x="313.4" y="359.8">(TRIVALENT)</text>
<text x="237.5" y="365.1">#</text>
<text x="246.1" y="365.1">MACHINES</text>
<text x="281.6" y="365.1">:</text>
<text x="27" y="366.4">NOTE</text>
<text x="27" y="371.7">ÉBAVUREZ</text>
<text x="47.2" y="366.4">:-(French)</text>
<text x="63" y="371.7">TOUS</text>
<text x="83.3" y="371.7">LES</text>
<text x="98.6" y="371.7">TROUS</text>
<text x="237.5" y="370.3">#</text>
<text x="246.1" y="370.3">POIDS</text>
<text x="268.6" y="370.3">(Kg):</text>
<text x="288.8" y="370.3">0.16</text>
<text x="307.1" y="370.3">kg</text>
<text x="27" y="376.9">NON</text>
<text x="44.3" y="376.9">SPÉCIFIÉS</text>
<text x="79.4" y="376.9">ET</text>
<text x="90.8" y="376.9">LES</text>
<text x="106.2" y="376.9">BORDS</text>
<text x="130.8" y="376.9">TRANCHANTS.</text>
</g>
<text font-size="5.6" x="470.5" y="365.5">WIPRO PARI GROUP</text>
<g font-size="5.4">
<text x="37.6" y="91.3">i</text>
<text x="84.5" y="171" transform="rotate(-90 84.5 171)">u0.02</text>
</g>
<g font-size="4.9">
<text x="30" y="7">1</text>
<text x="76.7" y="7">2</text>
<text x="127" y="7">3</text>
<text x="176.5" y="7">4</text>
<text x="226.7" y="7">5</text>
<text x="275.4" y="7">6</text>
<text x="326.4" y="7">7</text>
<text x="375" y="7">8</text>
<text x="425.8" y="7">9</text>
<text x="473.9" y="7.4">10</text>
<text x="524.3" y="7">11</text>
<text x="570.2" y="7">12</text>
<text x="13.6" y="35.2">H</text>
<text x="587.6" y="35.2">H</text>
<text x="13.2" y="87.5">G</text>
<text x="587.2" y="87.5">G</text>
<text x="13.3" y="137.1">F</text>
<text x="587.3" y="137.1">F</text>
<text x="13.3" y="187.6">E</text>
<text x="587.3" y="187.6">E</text>
<text x="331.8" y="225.1">T + S NOTE :</text>
<text x="13.3" y="237">D</text>
<text x="587.3" y="237">D</text>
<text x="13.4" y="287.1">C</text>
<text x="587.4" y="287.1">C</text>
<text x="13.4" y="336.3">B</text>
<text x="587.4" y="336.3">B</text>
<text x="13.4" y="389.3">A</text>
<text x="587.4" y="389.3">A</text>
<text x="30" y="417">1</text>
<text x="76.7" y="417">2</text>
<text x="127" y="417">3</text>
<text x="176.5" y="417">4</text>
<text x="226.7" y="417">5</text>
<text x="275.4" y="417">6</text>
<text x="326.4" y="417">7</text>
<text x="375" y="417">8</text>
<text x="425.8" y="417">9</text>
<text x="473.9" y="417.4">10</text>
<text x="524.3" y="417">11</text>
<text x="570.2" y="417">12</text>
</g>
<g font-size="4.2">
<text x="423.7" y="14.3">NOTE : STANDARD FASTENER TORQUE AS PER STD-DES-01-00</text>
<text x="553.8" y="14">FR-DES-006-00</text>
<text x="21.1" y="404.4">NOTE FOR WIPRO PARI DESIGN -REF. ONLY</text>
<text x="44.5" y="408.9">WEAR DETAILS : N.A.</text>
</g>
<g font-size="3.9">
<text x="357.8" y="383.4">RESERVED</text>
<text x="382.3" y="383.4">SPACE</text>
<text x="357.8" y="388.9">FOR</text>
<text x="357.8" y="394.5">CONTROLLED</text>
<text x="387.8" y="394.5">COPY</text>
<text x="357.8" y="400.1">STAMP</text>
</g>
<g font-size="3.8">
<text x="400.1" y="357.1">REVISION</text>
<text x="455.9" y="357.1">DESCRIPTION</text>
<text x="526.4" y="357.1">DATE</text>
<text x="540.1" y="357.1">DRN.BY</text>
</g>
<text font-size="3.6" x="490.3" y="376.2">FINGER - 3</text>
<text font-size="3.5" x="402.4" y="373.3">www.wipropari.com</text>
<g font-size="3.4">
<text x="331" y="230.1">H.T.PROCESS</text>
<text x="331" y="233.7">HARDNESS &amp; DEPTH : REF NOTE</text>
<text x="366" y="230.1">: REF NOTE</text>
<text x="423" y="231.1">MTC REPORT REQURIED</text>
<text x="331" y="237.3">FINISH &amp; DEPTH</text>
<text x="365.9" y="237.3">: REF NOTE</text>
<text x="423" y="234.7">NON DESTRUCTIVE TESTING (IF APPLICABLE)</text>
<text x="331" y="240.9">TEST COUPON SIZE</text>
<text x="331" y="244.5">WELD CLASS</text>
<text x="366" y="244.5">: B IF APPLICABLE</text>
<text x="366.5" y="240.9">: 71X24mm (20mmLENGTH - 01NOS)</text>
<text x="423.2" y="240">RAW MATERIAL HEAT TREATMENT FINISH COMPOMENT</text>
<text x="430.7" y="243.6">UT</text>
<text x="457.9" y="243.6">DP+UT</text>
<text x="492.2" y="243.6">MPI</text>
</g>
<g font-size="3.1">
<text x="565.2" y="353.5">LIMITS</text>
<text x="562" y="371.7">DRAWING TYPE</text>
<text x="437" y="372.3">DESCRIPTION</text>
<text x="436.5" y="380.9">SURFACE AREA</text>
<text x="453.3" y="380.9">SURFACE TREATMENT</text>
<text x="489.7" y="380.9">MACHINING</text>
<text x="509.5" y="380.9">DESIGN UNIT</text>
<text x="530.6" y="380.9">DESIGN UNIT CD.</text>
<text x="558" y="380.7">TEAM NO.</text>
<text x="570.3" y="380.7">SHEET SIZE</text>
<text x="575.6" y="386.1">A2</text>
<text x="436.4" y="391.1">REFERENCE DWG.</text>
<text x="437.9" y="395.5">DRN.BY</text>
<text x="451.5" y="395.5">CHKD.BY</text>
<text x="466.6" y="395.5">APPD.BY</text>
<text x="486.7" y="395.4">MATERIAL</text>
<text x="488.9" y="391">PART CLASS.</text>
<text x="515.6" y="391">HEAT TREATMENT</text>
<text x="519.6" y="395.9">DRG./PART CODE</text>
<text x="558.9" y="395.6">REV.</text>
<text x="571.4" y="395.6">SCALE</text>
<text x="484.3" y="404.3">NET WEIGHT-Kg</text>
<text x="571.4" y="404.7">SHEET</text>
</g>
<text font-size="3" x="579.5" y="230.1">°</text>
<g font-size="2.8">
<text x="299.1" y="332.1">3.2 ( 0.8 )</text>
<text x="560.5" y="357.7">Gen Tol.: IS 2102</text>
<text x="306.7" y="363.6">3.2 ( 0.8 )</text>
<text x="399.1" y="376.7">1.ALL DIMENSIONS ARE</text>
<text x="399" y="382.7">2.DO NOT SCALE</text>
<text x="399" y="388.7">3.IF IN DOUBT ,</text>
<text x="399" y="395.5">LOCATION :</text>
<text x="420.5" y="396">PUNE</text>
<text x="437.4" y="401.3">01009374</text>
<text x="451.7" y="401.2">03004785</text>
<text x="466" y="401.3">03002882</text>
<text x="404.2" y="402">ALL RIGHTS OF REPRODUCTION &amp;</text>
<text x="404.7" y="405.4">DISTRIBUTION ARE RESERVED</text>
</g>
<g font-size="2.7">
<text x="564.6" y="376.2">MACHINING</text>
<text x="399.9" y="379.7">IN mm</text>
<text x="399.8" y="385.7">DRAWING.</text>
<text x="436.9" y="385.5">12.00 in^2</text>
<text x="471.4" y="385.6">#</text>
<text x="498.9" y="385.1">#</text>
<text x="513.6" y="385.3">WPES</text>
<text x="537.3" y="385.2">0300</text>
<text x="560.1" y="385.2">PL-02</text>
<text x="399.8" y="391.8">ASK TEAM MEMBER</text>
<text x="475" y="391.2">---</text>
<text x="507.1" y="391.2">T+S</text>
<text x="555.2" y="391.2">REF NOTE</text>
<text x="493.4" y="399.6">#</text>
<text x="572.9" y="399.8">1 : 1</text>
<text x="400.1" y="402.5">C</text>
<text x="436.7" y="408.7">08/03/2024</text>
<text x="450.9" y="408.8">08/03/2024</text>
<text x="466" y="409">08/03/2024</text>
<text x="489.6" y="408.5">0.16 kg</text>
<text x="571.5" y="408.7">1 OF 1</text>
</g>
<g font-size="2.5">
<text x="559.2" y="229.9">0.5 R</text>
<text x="572.3" y="230.1">0.5 X 45</text>
<text x="559.4" y="323.5">3 UP TO 6</text>
<text x="558.9" y="327.8">6 UP TO 30</text>
<text x="557.8" y="332">30 UP TO 120</text>
</g>
<g font-size="2.4">
<text x="554.9" y="218.3">DEBURR AND REMOVE SHARP</text>
<text x="555.2" y="221.1">EDGES UNLESS SHARP EDGE</text>
<text x="556.1" y="227.2">UNSP.RADII</text>
<text x="556.8" y="223.8">REQUIREMENT SPECIFIED</text>
<text x="571.4" y="227">UNSP.CHF.</text>
<text x="559.8" y="238">UP TO 10</text>
<text x="576.1" y="238.1">±1.5°</text>
<text x="558.5" y="242.3">10 UP TO 50</text>
<text x="575.5" y="242.3">±0°50'</text>
<text x="557.4" y="250.8">120 UP TO 400</text>
<text x="557.9" y="246.5">50 UP TO 120</text>
<text x="575.5" y="250.8">±0°15'</text>
<text x="575.5" y="246.6">±0°25'</text>
<text x="558.7" y="259.4">0.5 UP TO 3</text>
<text x="559.5" y="263.7">3 UP TO 6</text>
<text x="576.6" y="259.4">±0.1</text>
<text x="576.6" y="263.7">±0.2</text>
<text x="559" y="268">6 UP TO 30</text>
<text x="576.6" y="268">±0.5</text>
<text x="557.9" y="272.2">30 UP TO 120</text>
<text x="576.6" y="272.2">±0.8</text>
<text x="556.9" y="280.7">315 UP TO 1000</text>
<text x="557.3" y="276.5">120 UP TO 315</text>
<text x="576.6" y="276.5">±1.2</text>
<text x="577.7" y="280.7">±2</text>
<text x="556.4" y="284.9">1000 UP TO 2000</text>
<text x="577.6" y="285">±3</text>
<text x="558.9" y="289.2">OVER 2000</text>
<text x="577.7" y="289.3">±4</text>
<text x="560" y="297.9">UP TO 10</text>
<text x="577.1" y="297.9">±1°</text>
<text x="558.5" y="302.1">10 UP TO 50</text>
<text x="575.5" y="302.2">±0°30'</text>
<text x="557.5" y="310.6">120 UP TO 400</text>
<text x="558.2" y="306.4">50 UP TO 120</text>
<text x="575.5" y="310.6">±0°10'</text>
<text x="575.5" y="306.4">±0°20'</text>
<text x="558.8" y="319.2">0.5 UP TO 3</text>
<text x="576.6" y="323.5">±0.1</text>
<text x="576.6" y="319.3">±0.1</text>
<text x="576.7" y="327.8">±0.2</text>
<text x="576.6" y="332">±0.3</text>
<text x="556.8" y="340.6">315 UP TO 1000</text>
<text x="557.3" y="336.3">120 UP TO 315</text>
<text x="576.6" y="336.3">±0.5</text>
<text x="576.6" y="340.6">±0.8</text>
<text x="556.2" y="344.8">1000 UP TO 2000</text>
<text x="576.6" y="344.8">±1.2</text>
<text x="558.9" y="349">OVER 2000</text>
<text x="577.7" y="349">±2</text>
<text x="7.7" y="382.7" transform="rotate(-90 7.7 382.7)">Uploading\2022-23\P23Y5\P23Y5B154435.dft</text>
<text x="7.7" y="409.9" transform="rotate(-90 7.7 409.9)">\\srv01102\ExDM</text>
</g>
<g font-size="2.1">
<text x="558.6" y="232.4">UNSPECIFIED TOL.(FAB)</text>
<text x="559.5" y="234.8">FOR ANGULAR IN mm.</text>
<text x="558.6" y="254">UNSPECIFIED TOL.(FAB)</text>
<text x="560.7" y="256.3">FOR LINEAR IN mm.</text>
<text x="558.7" y="292.4">UNSPECIFIED TOL.(M/C)</text>
<text x="559.6" y="294.7">FOR ANGULAR IN mm.</text>
<text x="558.7" y="313.8">UNSPECIFIED TOL.(M/C)</text>
<text x="560.6" y="316.2">FOR LINEAR IN mm.</text>
</g>
</svg>
